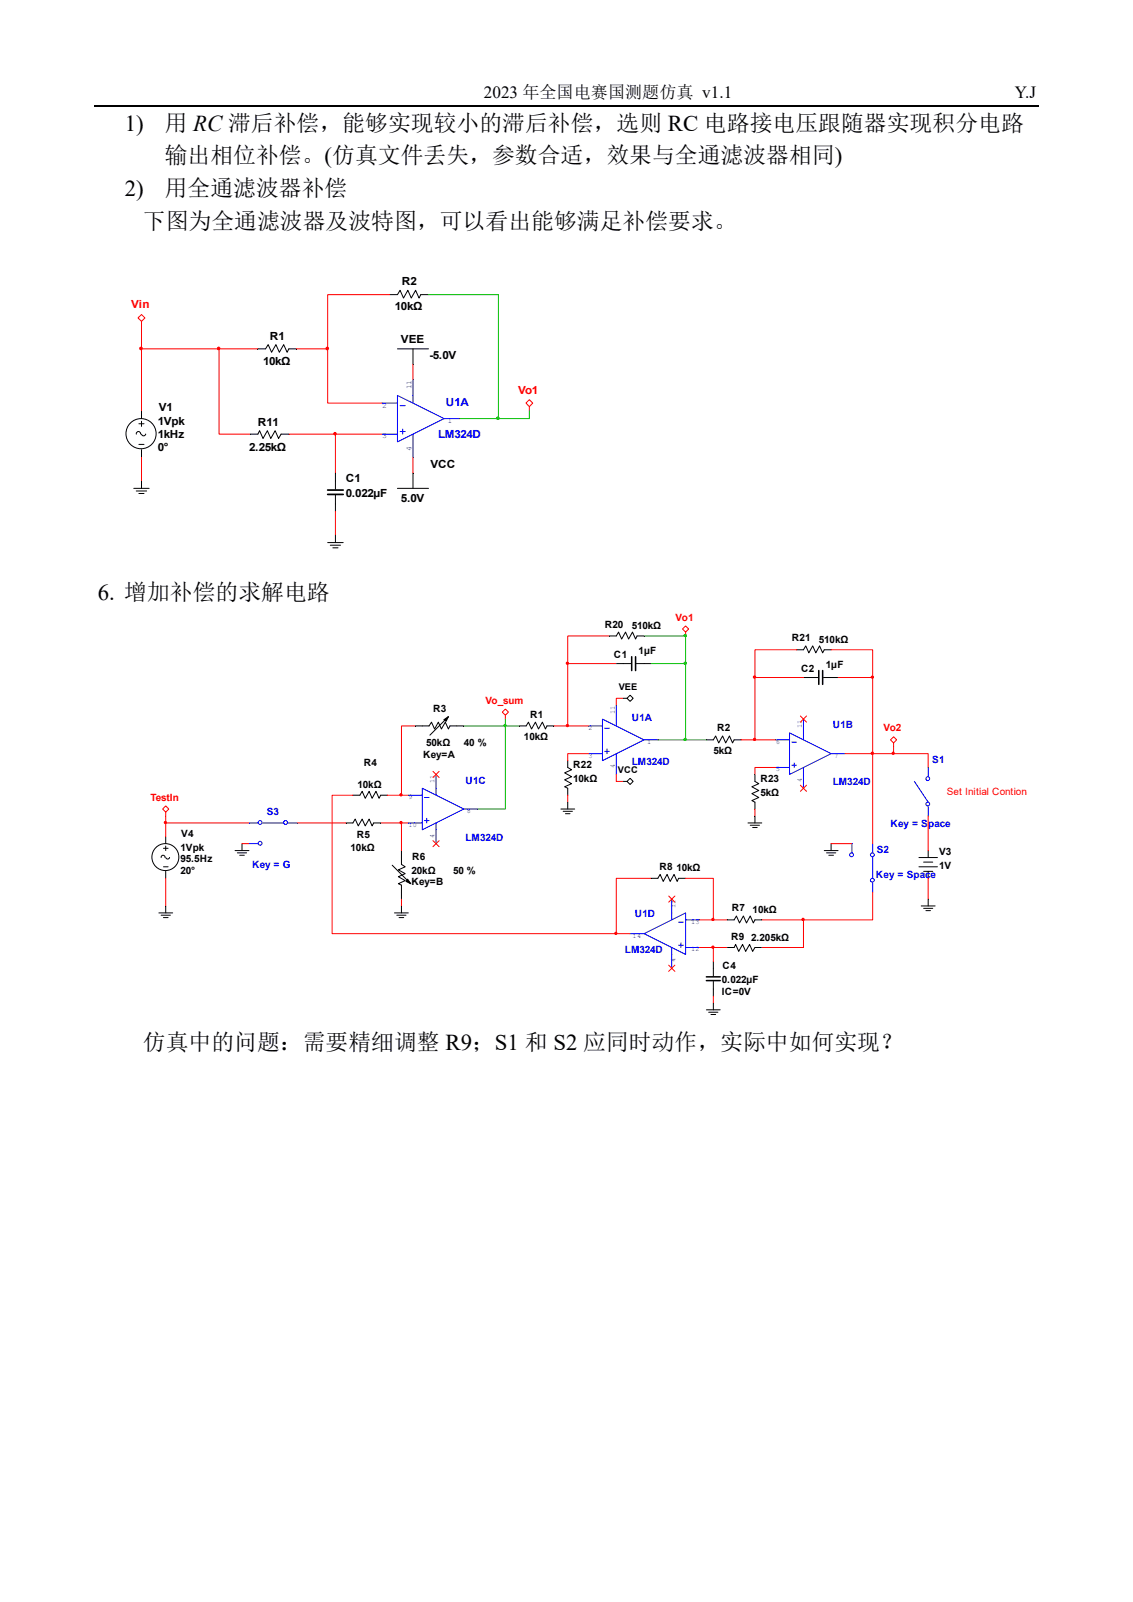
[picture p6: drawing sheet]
<svg xmlns="http://www.w3.org/2000/svg" width="210mm" height="297mm" viewBox="0 0 210 297" stroke-linecap="round" stroke-linejoin="round" font-family="sans-serif">
<path d="M17.5 19.6h175" fill="none" stroke="#000" stroke-width=".25"/>
<path d="M47.8 64.7h1.4l.5-.8 .6 1.4 .8-1.4 .7 1.4 .8-1.4 .6 1.4 .3-.6h1.5M46.4 80.5h1.4l.3-.6 .6 1.4 .9-1.4 .6 1.4 .8-1.4 .6 1.4 .5-.8h1.4M62.2 99.2v1.4M60.7 100.6h2.9M61.2 101.1h1.9M61.7 101.6h1" fill="none" stroke="#000" stroke-width=".19"/>
<path d="M73.7 73.3l8.6 4.3-8.6 4.3zM74.1 75.2h1M74.6 79.5v1M76.5 73.3v1.4M74.1 80h1M76.5 80.5v1.4" fill="none" stroke="#00f" stroke-width=".19"/>
<path d="M70.8 80.5h2.9" fill="none" stroke="#00f" stroke-width=".19"/>
<path d="M70.8 74.7h2.9" fill="none" stroke="#00f" stroke-width=".19"/>
<path d="M76.5 70.4v2.9" fill="none" stroke="#00f" stroke-width=".19"/>
<path d="M76.5 81.9v2.9" fill="none" stroke="#00f" stroke-width=".19"/>
<path d="M82.3 77.6h2.9" fill="none" stroke="#00f" stroke-width=".19"/>
<path d="M73.7 64.7h5.7M76.5 64.7v2.9M73.7 90.6h5.7M76.5 87.7v2.9" fill="none" stroke="#000" stroke-width=".19"/>
<path d="M25.6 58.9l.6-.6 .7 .6-.7 .7z" fill="none" stroke="#f00" stroke-width=".19"/>
<path d="M26.2 59.6v.8M97.5 74.7l.6-.6 .6 .6-.6 .7z" fill="none" stroke="#f00" stroke-width=".19"/>
<path d="M72.2 54.6h-11.5v10.1M26.2 60.4v15.8M26.2 64.7h21.6M40.6 64.7v15.8h5.8M55 64.7h5.7v10h10.1M76.5 67.6v2.8M98.1 75.4v.8M26.2 84.8v4.3M53.5 80.5h17.3M62.2 80.5v7.2M62.2 94.9v4.3M76.5 84.8v2.9" fill="none" stroke="#f00" stroke-width=".19"/>
<g fill="none" stroke="#000" stroke-width=".19">
<path d="M72.2 54.6h1.5l.4-.8 .7 1.5 .8-1.5 .6 1.5 .8-1.5 .7 1.5 .3-.7h1.4M25.7 78.6h1M26.2 76.2v1.4M26.2 78.1v1M24.8 90.6h2.8M25.3 91h1.9M25.7 82.4h1M25.7 91.5h1M26.1 80.5a.4 .4 0 0 0-.4-.5 .4 .4 0 0 0-.4 .5M26.2 83.4v1.4M26.2 89.1v1.5M27 80.5a.4 .4 0 0 1-.4 .3 .4 .4 0 0 1-.4-.3"/>
<path d="M62.2 87.7v3M62.2 91.8v3.1M96.2 134.6h1.3l.4-.7 .6 1.3 .7-1.3 .6 1.3 .7-1.3 .6 1.3 .3-.6h1.3M114.2 123h2.7M117.9 123h2.7M103.9 150h2.6M104.4 150.4h1.7M104.8 150.9h.8M105.2 141v1.3l.7 .4-1.3 .6 1.3 .7-1.3 .6 1.3 .7-1.3 .6 .6 .3v1.2M105.2 148.7v1.3M138.6 152.6h2.6M139 153h1.8"/>
<path d="M139.5 153.4h.8M139.9 151.3v1.3"/>
<circle cx="26.1" cy="80.4" r="2.79"/>
</g>
<path d="M60.7 90.9h2.9M60.7 91.7h2.9" fill="none" stroke="#000" stroke-width=".32"/>
<path d="M92.1 77.4h.4v.3h-.4z" fill-rule="evenodd" fill="#00c000" stroke="#00c000" stroke-width=".19"/>
<g fill="#f00" stroke="#f00" stroke-width=".19">
<path d="M60.5 64.4h.3v.4h-.3z" fill-rule="evenodd"/>
<path d="M40.3 64.4h.4v.4h-.4z" fill-rule="evenodd"/>
<circle cx="26.1" cy="64.6" r=".24"/>
<circle cx="62.1" cy="80.4" r=".23"/>
</g>
<path d="M79.4 54.6h13v23M98.1 76.2v1.4h-12.9" fill="none" stroke="#00c000" stroke-width=".19"/>
<path d="M117.1 121.8v2.5M117.8 121.8v2.5" fill="none" stroke="#000" stroke-width=".29"/>
<path d="M111.7 133.3l7.7 3.9-7.7 3.8zM112.1 135h.8M112.1 139.3h.8M112.5 138.9v.8M114.2 133.3v1.3M114.2 139.7v1.3" fill="none" stroke="#00f" stroke-width=".19"/>
<path d="M109.1 139.7h2.6" fill="none" stroke="#00f" stroke-width=".19"/>
<path d="M109.1 134.6h2.6" fill="none" stroke="#00f" stroke-width=".19"/>
<path d="M114.2 130.7v2.6" fill="none" stroke="#00f" stroke-width=".19"/>
<path d="M114.2 141v2.6" fill="none" stroke="#00f" stroke-width=".19"/>
<path d="M119.4 137.2h2.5M146.3 135.9l7.7 3.8-7.7 3.9zM146.7 137.6h.9M148.9 135.9v1.3M146.7 141.9h.9M147.2 141.5v.8M148.9 142.3v1.3" fill="none" stroke="#00f" stroke-width=".19"/>
<path d="M112.9 117.9h1.3l.4-.7 .6 1.3 .7-1.3 .6 1.3 .7-1.3 .6 1.3 .3-.6h1.3M115.5 129.5h.7M116.2 129.5l.6-.6 .5 .6-.5 .5zM130.9 137.2h1.3l.4-.7 .6 1.3 .7-1.3 .6 1.3 .7-1.3 .6 1.3 .3-.6h1.2M148.9 125.6h2.7M152.6 125.6h2.7M115.5 144.9h.7M116.8 144.3l.5 .6-.5 .6-.6-.6zM139.9 143.6v1.3l.7 .4-1.3 .6 1.3 .7-1.3 .6 1.3 .7-1.3 .5 .6 .3v1.3" fill="none" stroke="#000" stroke-width=".19"/>
<g fill="#f00" stroke="#f00" stroke-width=".19">
<circle cx="105.2" cy="134.5" r=".21"/>
<circle cx="105.2" cy="123" r=".21"/>
</g>
<path d="M126.8 122.8h.3v.3h-.3z" fill-rule="evenodd" fill="#00c000" stroke="#00c000" stroke-width=".19"/>
<path d="M151.7 124.3v2.6M152.5 124.3v2.6" fill="none" stroke="#000" stroke-width=".29"/>
<path d="M143.8 142.3h2.5" fill="none" stroke="#00f" stroke-width=".19"/>
<path d="M143.8 137.2h2.5" fill="none" stroke="#00f" stroke-width=".19"/>
<path d="M148.9 133.3v2.6" fill="none" stroke="#00f" stroke-width=".19"/>
<path d="M148.3 132.8l1.2 1.1M149.5 132.8l-1.2 1.1" fill="none" stroke="#f00" stroke-width=".19"/>
<path d="M148.9 143.6v2.6" fill="none" stroke="#00f" stroke-width=".19"/>
<path d="M148.3 145.6l1.2 1.1M149.5 145.6l-1.2 1.1" fill="none" stroke="#f00" stroke-width=".19"/>
<path d="M154 139.7h2.6" fill="none" stroke="#00f" stroke-width=".19"/>
<path d="M147.6 120.5h1.3l.4-.7 .6 1.3 .7-1.3 .6 1.3 .7-1.3 .6 1.3 .3-.6h1.2" fill="none" stroke="#000" stroke-width=".19"/>
<path d="M165 137.2l.6-.6 .6 .6-.6 .6z" fill="none" stroke="#f00" stroke-width=".19"/>
<path d="M165.6 137.8v.7" fill="none" stroke="#f00" stroke-width=".19"/>
<g fill="#f00" stroke="#f00" stroke-width=".19">
<path d="M161.5 139.5h.3v.3h-.3z" fill-rule="evenodd"/>
<path d="M139.7 137h.3v.2h-.3z" fill-rule="evenodd"/>
<path d="M139.7 125.4h.3v.3h-.3z" fill-rule="evenodd"/>
<circle cx="161.7" cy="125.5" r=".21"/>
</g>
<path d="M126.8 137h.3v.2h-.3z" fill-rule="evenodd" fill="#00c000" stroke="#00c000" stroke-width=".19"/>
<path d="M78.3 146.2l7.7 3.8-7.7 3.9zM78.7 147.9h.8M78.7 152.1h.8M79.1 151.7v.9M80.8 146.2v1.2M80.8 152.6v1.3" fill="none" stroke="#00f" stroke-width=".19"/>
<path d="M75.7 152.6h2.6" fill="none" stroke="#00f" stroke-width=".19"/>
<path d="M75.7 147.4h2.6" fill="none" stroke="#00f" stroke-width=".19"/>
<path d="M80.8 143.6v2.6" fill="none" stroke="#00f" stroke-width=".19"/>
<path d="M80.2 143l1.2 1.2M81.4 143l-1.2 1.2" fill="none" stroke="#f00" stroke-width=".19"/>
<path d="M80.8 153.9v2.5" fill="none" stroke="#00f" stroke-width=".19"/>
<path d="M80.2 155.9l1.2 1.1M81.4 155.9l-1.2 1.1" fill="none" stroke="#f00" stroke-width=".19"/>
<path d="M86 150h2.5" fill="none" stroke="#00f" stroke-width=".19"/>
<path d="M77 134.6h2.5l.5-.7 .5 1.3 .7-1.3 .6 1.3 .7-1.3 .6 1.3 .3-.6h2.6M83.1 132.9l-3.4 3.4M64.1 152.6h1.3l.4-.7 .6 1.2 .7-1.2 .6 1.2 .7-1.2 .6 1.2 .3-.5h1.2M65.4 147.4h1.3l.4-.7 .6 1.3 .7-1.3 .6 1.3 .7-1.3 .6 1.3 .2-.6h1.3M74.4 157.7v2.6l.7 .4-1.3 .6 1.3 .7-1.3 .6 1.3 .7-1.3 .6 .6 .2v2.6M72.7 160.4l3.4 3.5M73.1 169.3h2.6M73.5 169.7h1.7M74 170.1h.8M74.4 168v1.3" fill="none" stroke="#000" stroke-width=".19"/>
<g fill="#000" stroke="#000" stroke-width=".19">
<path d="M82.3 133.5l.8-.6-.4 .9z" fill-rule="evenodd"/>
<path d="M75.5 163l.6 .9-.9-.5z" fill-rule="evenodd"/>
</g>
<path d="M74.2 147.2h.3v.3h-.3z" fill-rule="evenodd" fill="#f00" stroke="#f00" stroke-width=".19"/>
<path d="M93.1 132l.6-.5 .5 .5-.5 .6z" fill="none" stroke="#f00" stroke-width=".19"/>
<path d="M126.5 116.6l.6-.5 .5 .5-.5 .6zM93.7 132.6v.7" fill="none" stroke="#f00" stroke-width=".19"/>
<circle cx="74.3" cy="152.5" r=".21" fill="#f00" stroke="#f00" stroke-width=".19"/>
<circle cx="93.6" cy="134.5" r=".21" fill="#00c000" stroke="#00c000" stroke-width=".19"/>
<path d="M127.1 117.2v.7" fill="none" stroke="#f00" stroke-width=".19"/>
<path d="M126.8 117.7h.3v.3h-.3z" fill-rule="evenodd" fill="#00c000" stroke="#00c000" stroke-width=".19"/>
<path d="M169.5 144.9l2.5 3.8" fill="none" stroke="#00f" stroke-width=".19"/>
<g fill="none" stroke="#00f" stroke-width=".19">
<path d="M172 142.3v1.7"/>
<circle cx="171.9" cy="144.4" r=".35"/>
</g>
<g fill="none" stroke="#00f" stroke-width=".19">
<path d="M172 149.6v1.7M119.4 173.1l7.7-3.8v7.7zM124.5 169.3v1.3M124.5 175.7v1.3M125.8 175.3h.8M125.8 171h.8M126.2 174.8v.9"/>
<circle cx="171.9" cy="149.1" r=".35"/>
</g>
<g fill="none" stroke="#000" stroke-width=".19">
<path d="M170.3 159h3.4M171.2 159.9h1.7M172 157.7v1.3M134.8 170.6h1.3l.4-.8 .6 1.3 .7-1.3 .5 1.3 .7-1.3 .6 1.3 .3-.5h1.3M134.8 175.7h1.3l.2-.6 .6 1.3 .7-1.3 .6 1.3 .7-1.3 .6 1.3 .4-.7h1.3M170.3 160.7h3.4M170.7 168h2.6M171.2 161.6h1.7M171.2 168.4h1.7M171.6 168.8h.8M172 161.6v1.3M172 166.7v1.3"/>
<path d="M130.9 187.2h2.6M131.3 187.7h1.8M131.8 188.1h.8M132.2 186v1.2"/>
</g>
<path d="M165.4 139.5h.3v.3h-.3z" fill-rule="evenodd" fill="#f00" stroke="#f00" stroke-width=".19"/>
<path d="M127.1 175.7h2.5" fill="none" stroke="#00f" stroke-width=".19"/>
<path d="M127.1 170.6h2.5" fill="none" stroke="#00f" stroke-width=".19"/>
<path d="M124.5 166.7v2.6" fill="none" stroke="#00f" stroke-width=".19"/>
<path d="M123.9 166.1l1.2 1.2M125.1 166.1l-1.2 1.2" fill="none" stroke="#f00" stroke-width=".19"/>
<path d="M124.5 177v2.5" fill="none" stroke="#00f" stroke-width=".19"/>
<path d="M123.9 179l1.2 1.1M125.1 179l-1.2 1.1" fill="none" stroke="#f00" stroke-width=".19"/>
<path d="M161.7 159v3.9M116.8 173.1h2.6" fill="none" stroke="#00f" stroke-width=".19"/>
<path d="M130.9 181.1h2.6M130.9 181.8h2.6" fill="none" stroke="#000" stroke-width=".29"/>
<path d="M120.6 162.9h1.3l.4-.8 .6 1.3 .7-1.3 .6 1.3 .7-1.3 .6 1.3 .3-.5h1.3M132.2 178.3v2.7M132.2 182v2.7" fill="none" stroke="#000" stroke-width=".19"/>
<g fill="#f00" stroke="#f00" stroke-width=".19">
<circle cx="132.1" cy="170.5" r=".21"/>
<circle cx="132.1" cy="175.6" r=".21"/>
<circle cx="114.2" cy="173.1" r=".21"/>
</g>
<g fill="none" stroke="#00f" stroke-width=".19">
<path d="M161.7 156.4v1.7"/>
<circle cx="161.7" cy="158.5" r=".36"/>
</g>
<g fill="none" stroke="#00f" stroke-width=".19">
<path d="M157.9 156.4v1.7"/>
<circle cx="157.8" cy="158.5" r=".36"/>
</g>
<g fill="none" stroke="#00f" stroke-width=".19">
<path d="M161.7 163.7v1.7"/>
<circle cx="161.7" cy="163.2" r=".35"/>
</g>
<circle cx="148.8" cy="170.5" r=".21" fill="#f00" stroke="#f00" stroke-width=".19"/>
<path d="M152.8 157.7h2.5M153.2 158.1h1.7M153.6 158.6h.9M154 156.4v1.3M29.4 169.3h2.6M29.9 169.7h1.7M30.3 170.1h.9M30.7 168v1.3" fill="none" stroke="#000" stroke-width=".19"/>
<path d="M30.1 150l.6-.6 .6 .6-.6 .6z" fill="none" stroke="#f00" stroke-width=".19"/>
<path d="M30.7 150.6v.7" fill="none" stroke="#f00" stroke-width=".19"/>
<g fill="none" stroke="#000" stroke-width=".19">
<path d="M30.3 157.3h.9M30.6 159a.35 .35 0 0 0-.4-.4 .35 .35 0 0 0-.3 .4M30.7 155.2v1.2M30.7 156.9v.8M31.4 159a.36 .36 0 0 1-.3 .3 .36 .36 0 0 1-.4-.3M30.3 160.7h.9M30.7 161.6v1.3"/>
<circle cx="30.6" cy="158.9" r="2.5"/>
</g>
<path d="M48.7 152.6h3.9" fill="none" stroke="#00f" stroke-width=".19"/>
<g fill="none" stroke="#00f" stroke-width=".19">
<path d="M46.1 152.6h1.8"/>
<circle cx="48.2" cy="152.5" r=".36"/>
</g>
<g fill="none" stroke="#00f" stroke-width=".19">
<path d="M46.1 156.4h1.8"/>
<circle cx="48.2" cy="156.4" r=".36"/>
</g>
<g fill="none" stroke="#00f" stroke-width=".19">
<path d="M53.4 152.6h1.7"/>
<circle cx="52.9" cy="152.5" r=".36"/>
</g>
<path d="M43.6 157.7h2.5M44 158.1h1.7M44.4 158.6h.9M44.9 156.4v1.3" fill="none" stroke="#000" stroke-width=".19"/>
<circle cx="30.6" cy="152.5" r=".21" fill="#f00" stroke="#f00" stroke-width=".19"/>
<g fill="none" stroke="#f00" stroke-width=".19">
<path d="M112.9 117.9h-7.7v5.1M77 134.6h-2.6v12.8M102.7 134.6h6.4M105.2 123h9M105.2 123v11.6M109.1 139.7h-3.9v1.3M115.5 129.5h-1.3v1.2M137.3 137.2h6.5M139.9 125.6h9M139.9 125.6v11.6M147.6 120.5h-7.7v5.1M154 120.5h7.7v5.1"/>
<path d="M155.3 125.6h6.4M161.7 125.6v30.8M165.6 139.7h6.4v2.6M165.6 138.5v1.2h-9M30.7 152.6h15.4M30.7 151.3v3.9M44.9 156.4h1.2M55.1 152.6h9M65.4 147.4h-3.8v25.7h52.6M70.5 152.6h3.9M71.8 147.4h3.9M75.7 152.6h-1.3v5.1"/>
<path d="M105.2 147.4v1.3M114.2 143.6v1.3h1.3M139.9 150v1.3M143.8 142.3h-3.9v1.3M154 156.4h3.9M172 151.3v6.4M30.7 162.9v5.1M74.4 166.7v1.3M120.6 162.9h-6.4v10.2h2.6M127.1 162.9h5.1v7.7h-2.6M129.6 175.7h5.2M132.2 175.7v2.6"/>
<path d="M132.2 170.6h2.6M141.2 170.6h7.7v5.1h-7.7M161.7 165.4v5.2h-12.8M172 162.9v3.8M132.2 184.7v1.3"/>
</g>
<path d="M119.4 117.9h7.7v5.1M127.1 117.9h.1M86 134.6h10.2M93.7 133.3v16.7h-5.2M120.6 123h6.5M121.9 137.2h9M127.1 123v14.2" fill="none" stroke="#00c000" stroke-width=".19"/>
<g font-size="4.2">
<text x="23.1" y="24.3">1)</text>
<text x="30.5" y="24.3">用 RC 滞后补偿，能够实现较小的滞后补偿，选则 RC 电路接电压跟随器实现积分电路</text>
<text x="30.5" y="30.3">输出相位补偿。(仿真文件丢失，参数合适，效果与全通滤波器相同)</text>
<text x="23.1" y="36.4">2)</text>
<text x="30.5" y="36.4">用全通滤波器补偿</text>
<text x="26.5" y="42.4">下图为全通滤波器及波特图，可以看出能够满足补偿要求。</text>
<text x="18.1" y="111.3">6. 增加补偿的求解电路</text>
<text x="26.5" y="194.7">仿真中的问题：需要精细调整 R9；S1 和 S2 应同时动作，实际中如何实现？</text>
</g>
<g font-size="3.2">
<text x="89.7" y="18.2">2023 年全国电赛国测题仿真 v1.1</text>
<text x="188.1" y="18.2">Y.J</text>
</g>
<g font-size="2.1">
<text x="74.5" y="52.9">R2</text>
<text x="73.2" y="57.5">10kΩ</text>
<text x="50" y="62.9">R1</text>
<text x="74.3" y="63.6">VEE</text>
<text x="48.7" y="67.6">10kΩ</text>
<text x="79.6" y="66.6">-5.0V</text>
<text x="29.4" y="76.2">V1</text>
<text x="29.3" y="78.7">1Vpk</text>
<text x="29.3" y="81.2">1kHz</text>
<text x="29.3" y="83.5">0°</text>
<text x="46.2" y="83.5">2.25kΩ</text>
<text x="47.8" y="78.9">R11</text>
<text x="64.1" y="89.3">C1</text>
<text x="79.8" y="86.7">VCC</text>
<text x="64.1" y="92.2">0.022µF</text>
<text x="74.3" y="93.1">5.0V</text>
</g>
<g font-size="2.1" fill="#f00">
<text x="24.3" y="57.2">Vin</text>
<text x="96.1" y="73">Vo1</text>
</g>
<g font-size="2.1" fill="#00f">
<text x="82.6" y="75.2">U1A</text>
<text x="81.2" y="81.3">LM324D</text>
</g>
<g font-size="1.9">
<text x="112.1" y="116.4">R20</text>
<text x="117.1" y="116.6">510kΩ</text>
<text x="146.8" y="118.9">R21</text>
<text x="151.8" y="119.2">510kΩ</text>
<text x="113.8" y="122.1">C1</text>
<text x="118.4" y="121.3">1µF</text>
<text x="148.5" y="124.6">C2</text>
<text x="153.1" y="123.9">1µF</text>
<text x="80.3" y="132">R3</text>
<text x="97.1" y="137.2">10kΩ</text>
<text x="98.2" y="133.1">R1</text>
<text x="132.9" y="135.6">R2</text>
<text x="67.4" y="142">R4</text>
<text x="78.4" y="140.5">Key=A</text>
<text x="79" y="138.3">50kΩ</text>
<text x="86" y="138.3">40 %</text>
<text x="106.2" y="142.5">R22</text>
<text x="132.2" y="139.7">5kΩ</text>
<text x="66.3" y="146.2">10kΩ</text>
<text x="106.2" y="145">10kΩ</text>
<text x="140.9" y="145">R23</text>
<text x="140.9" y="147.6">5kΩ</text>
<text x="33.6" y="155.2">V4</text>
<text x="66.1" y="155.3">R5</text>
<text x="33.4" y="157.7">1Vpk</text>
<text x="33.4" y="159.9">95.5Hz</text>
<text x="65" y="157.9">10kΩ</text>
<text x="76.4" y="159.4">R6</text>
<text x="122.2" y="161.3">R8</text>
<text x="125.4" y="161.6">10kΩ</text>
<text x="174" y="158.6">V3</text>
<text x="174" y="161.1">1V</text>
<text x="33.4" y="162">20°</text>
<text x="76.3" y="162">20kΩ</text>
<text x="76.3" y="164.1">Key=B</text>
<text x="84" y="162">50 %</text>
<text x="135.6" y="169">R7</text>
<text x="139.5" y="169.3">10kΩ</text>
<text x="133.9" y="179.7">C4</text>
<text x="135.5" y="174.3">R9</text>
<text x="139.2" y="174.6">2.205kΩ</text>
<text x="133.8" y="182.3">0.022µF</text>
<text x="133.8" y="184.4">IC=0V</text>
</g>
<g font-size="1.9" fill="#f00">
<text x="125.2" y="115.1">Vo1</text>
<text x="90" y="130.5">Vo_sum</text>
<text x="163.7" y="135.6">Vo2</text>
<text x="27.9" y="148.5">TestIn</text>
<text x="175.5" y="147.3">Set Initial Contion</text>
</g>
<g font-size="1.9" fill="#00f">
<text x="117.1" y="133.8">U1A</text>
<text x="154.3" y="135">U1B</text>
<text x="117.1" y="141.8">LM324D</text>
<text x="172.7" y="141.5">S1</text>
<text x="86.3" y="145.3">U1C</text>
<text x="154.3" y="145.6">LM324D</text>
<text x="49.4" y="151.2">S3</text>
<text x="86.3" y="155.9">LM324D</text>
<text x="165" y="153.3">Key = Space</text>
<text x="46.7" y="161">Key = G</text>
<text x="162.5" y="158.2">S2</text>
<text x="162.3" y="162.9">Key = Space</text>
<text x="117.6" y="170">U1D</text>
<text x="115.8" y="176.7">LM324D</text>
</g>
<g font-size="1.7">
<text x="114.7" y="127.9">VEE</text>
<text x="114.5" y="143.3">VCC</text>
</g>
<g font-size="1.4" fill="#00f">
<text x="70.8" y="75.6">2</text>
<text x="76.2" y="72.2" transform="rotate(-90 76.2 72.2)">11</text>
<text x="70.8" y="81.3">3</text>
<text x="76.2" y="83.5" transform="rotate(-90 76.2 83.5)">4</text>
<text x="83" y="78.4">1</text>
</g>
<g font-size="1.3" fill="#00f">
<text x="109.1" y="135.3">2</text>
<text x="113.9" y="132.3" transform="rotate(-90 113.9 132.3)">11</text>
<text x="119.9" y="137.9">1</text>
<text x="143.8" y="137.9">6</text>
<text x="148.6" y="134.9" transform="rotate(-90 148.6 134.9)">11</text>
<text x="109.1" y="140.5">3</text>
<text x="113.9" y="142.5" transform="rotate(-90 113.9 142.5)">4</text>
<text x="143.8" y="143">5</text>
<text x="154.6" y="140.5">7</text>
<text x="75.7" y="148.2">9</text>
<text x="80.5" y="145.2" transform="rotate(-90 80.5 145.2)">11</text>
<text x="148.6" y="145" transform="rotate(-90 148.6 145)">4</text>
<text x="75.7" y="153.3">10</text>
<text x="80.5" y="155.3" transform="rotate(-90 80.5 155.3)">4</text>
<text x="86.5" y="150.7">8</text>
<text x="117.2" y="173.8">14</text>
<text x="125.2" y="168.3" transform="rotate(-90 125.2 168.3)">11</text>
<text x="128.1" y="171.3">13</text>
<text x="125.2" y="178.4" transform="rotate(-90 125.2 178.4)">4</text>
<text x="128.1" y="176.4">12</text>
</g>
</svg>
